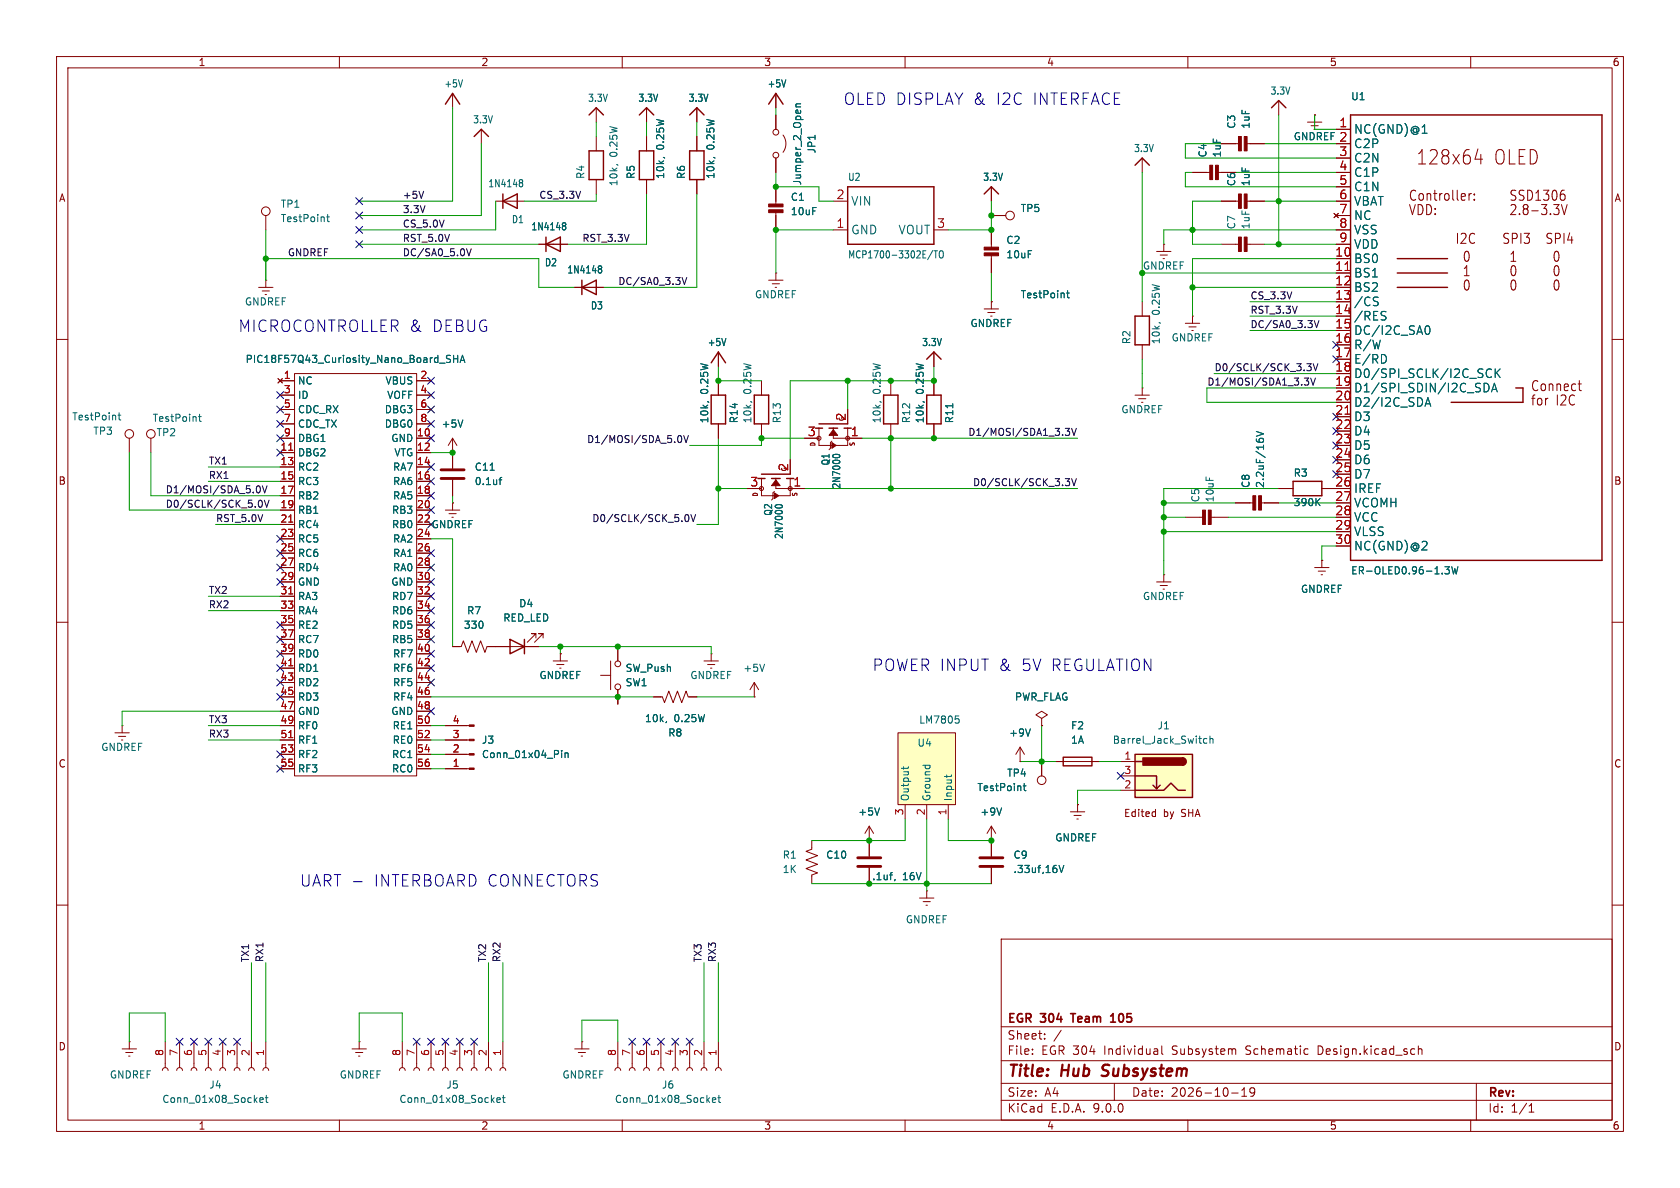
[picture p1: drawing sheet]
<svg xmlns="http://www.w3.org/2000/svg" width="297mm" height="210mm" viewBox="0 0 297 210" stroke-linecap="round" stroke-linejoin="round" font-family="sans-serif">
<g fill="none" stroke="#840000" stroke-width=".18">
<path d="M10 10h277v190h-277zM12 12h273v186h-273zM60 10v2M105.4 19.1v2.5M110 10v2M114.3 19.1v2.5M123.2 19.1v2.5M137.2 16.5v2.6M160 10v2M210 10v2M260 10v2M47 38.1v2.5"/>
<path d="M87.6 35.6h5.1M114.3 24.1v2.6M114.3 31.8v2.5M123.2 24.1v2.6M123.2 31.8v2.5M201.9 27.9v2.6M210.8 30.5h3.3M215.1 30.5h3.3M215.9 35.6h3.3M220.2 35.6h3.3M235.8 37.7l.8 .8M236.2 35.6h2.6"/>
<path d="M236.2 30.5h2.6M236.2 22.9h2.6M236.2 25.4h2.6M236.2 27.9h2.6M236.2 33h2.6M236.2 38.1h2.6M236.6 37.7l-.8 .8M259.7 34.2v1.2M260.1 34.2l-.3 .1-.1 .3M260.6 35.2v.2M260.6 34.3v.2M260.8 28.1h1.3"/>
<path d="M261.8 27.3v1.7M275.5 36.9l.1 .3-.1 .7M275.6 36.2l-.5 .6M276 36.2l.5 1.7 .6-1.7M276.5 34.4l.2 .2-.2 .7M201.9 53.3v2.6M204.5 44.5h2.5M205.1 45.1h1.3M205.6 45.7h.3M205.7 43.2h.1M205.7 43.2v1.3M209.5 57.2h2.6"/>
<path d="M210.2 57.8h1.3M210.7 58.4h.2M210.8 55.9h.1M210.8 55.9v1.3M215.9 43.2h3.3M220.2 43.2h3.3M236.2 43.2h2.6M236.2 40.6h2.6M236.2 48.3h2.6M10 60h2M22.9 77.5v2.5M26.7 77.5v2.5"/>
<path d="M80 77.5l-.8 1.2M80 77.5l.8 1.2M80 77.5v2.5M142.2 77.5h2.6M144.8 75.7v3h5.1v-1.2M147.1 78l-.3 .2v1l-.2 .3M147.3 75.7v1.8h5.1M149.9 72.4v2.5M200.7 69.9h2.5M201.3 70.5h1.3M201.8 71.1h.3M201.9 68.6h.1"/>
<path d="M201.9 61v2.5M201.9 68.6v1.3M236.2 73.7h2.6M279 67.9h.6M279.2 68.8l.1 .2 .3 .1M285 60h2M80 80h.1M132.1 86.4h2.5M134.6 84.6v3h5.1v-1.2M136.9 86.9l-.2 .2v1l-.3 .3M137.2 84.6v1.8h5M139.7 81.3v2.5"/>
<path d="M209.5 91.4h3.4M213.9 91.4h3.3M226.1 86.4h2.5M233.7 99.1h.1M233.7 86.4h2.5M233.7 99.1v1.2M10 110h2M80 114.3h1.5l.4-1 .8 2 .7-2 .8 2 .8-2 .7 2 .4-1h9.1M94.7 112.8v-.8h-.7h.7l-1.5 1.5M96 112.8v-.8h-.8h.8l-1.5 1.5M106.2 119.4h1.7M107.9 116.8v5.1"/>
<path d="M109.2 114.3v2.5M124.5 116.8h2.5M125.1 117.5h1.3M125.6 118.1h.3M125.7 115.6h.1M125.7 115.6v1.2M204.5 102.9h2.5M205.1 103.5h1.3M205.6 104.1h.3M205.7 101.6h.1M205.7 101.6v1.3M232.4 100.3h2.5"/>
<path d="M233 101h1.3M233.6 101.6h.2M285 110h2M20.3 129.5h2.6M21 130.2h1.2M21.5 130.8h.2M21.6 128.3h.1M21.6 128.3v1.2M109.2 121.9v2.6M115.6 123.2h1.5l.4 1 .7-2 .8 2 .8-2 .7 2 .8-2 .4 1h1.5M180.3 134.6h.1M180.3 132.1l.8 1.3"/>
<path d="M180.3 132.1l-.7 1.3M180.3 132.1v2.5M184.1 127l1.1-.6-1.1-.7-1 .7 1 .6v1.3M184.1 128.3h.1M184.1 134.6v2.6M186.7 134.6h7.6M175.3 148.6h.1M175.3 146.1l.7 1.2M175.3 146.1l-.8 1.2M175.3 146.1v2.5M189.2 143.5h2.6M189.9 144.1h1.2"/>
<path d="M190.4 144.8h.2M190.5 142.2h.1M190.5 142.2v1.3M10 160h2M177 166h108v32h-108zM285 160h2M21.6 185.4h2.5M22.2 186.1h1.3M22.7 186.7h.3M22.9 184.2h.1M22.9 184.2v1.2M28.7 189.2l.1-.3 .4-.2 .4 .2 .1 .3"/>
<path d="M29.2 184.2v4.5M31.2 189.2l.2-.3 .3-.2 .4 .2 .2 .3M31.7 184.2v4.5M33.8 189.2l.1-.3 .4-.2 .3 .2 .2 .3M34.3 184.2v4.5M36.3 189.2l.2-.3 .3-.2 .4 .2 .1 .3M36.8 184.2v4.5M38.9 189.2l.1-.3 .4-.2 .3 .2 .2 .3M39.4 184.2v4.5M41.4 189.2l.1-.3 .4-.2 .4 .2 .1 .3M41.9 184.2v4.5M43.9 189.2l.2-.3 .3-.2 .4 .2 .2 .3"/>
<path d="M44.4 184.2v4.5M46.5 189.2l.1-.3 .4-.2 .3 .2 .2 .3M47 184.2v4.5M60 198v2M101.6 185.4h2.5M102.2 186.1h1.3M102.7 186.7h.3M102.9 184.2h.1M102.9 184.2v1.2M110 198v2M160 198v2M177 194.5h108"/>
<path d="M177 191.5h108M177 187.5h108M177 181.5h108M182.5 186.3v.1M182.5 185.5v.1M184.7 183.6v.1M184.7 182.8v.1M187.6 182.1l-1.3 2M197 191.5v3M205.4 184.9v1.3l.2 .2M210 198v2M217.7 193.2h1.2"/>
<path d="M218.4 185.5l.1 .9M219.5 193.8h.9M219.5 192.7l.5-.4v1.5M221.8 192.9l-.3 .3h-.3l-.2-.3 .1-.5 .4-.1 .2 .1a.99 .99 0 0 1-.3 1.4h-.3M230.8 185.4l.4 .1M231.2 186.3l-.4 .1M250.7 185.5l.3-.1 .3 .1 .1 .9M250.7 184.9v1.5M260 198v2M261 191.5v6.5M270.3 196.6h.9M270.3 195.5l.4-.4v1.5"/>
<circle cx="47" cy="37.3" r=".76"/>
<circle cx="22.9" cy="76.7" r=".76"/>
<circle cx="26.7" cy="76.7" r=".76"/>
<circle cx="144.8" cy="77.5" r=".36"/>
<circle cx="149.9" cy="77.5" r=".36"/>
<circle cx="134.6" cy="86.4" r=".36"/>
<circle cx="139.7" cy="86.4" r=".36"/>
<circle cx="109.2" cy="117.3" r=".51"/>
<circle cx="109.2" cy="121.4" r=".51"/>
<circle cx="184.1" cy="137.9" r=".76"/>
</g>
<path d="M194.7 190.1l.3 .1M195.1 188.4l-.2 .4 .1 .2" fill="none" stroke="#840000" stroke-width=".4"/>
<path d="M189.3 179.2h.8M196.3 179.6l.5-.4v1.5M196.3 180.7h.9" fill="none" stroke="#840000" stroke-width=".3"/>
<g fill="none" stroke="#006464" stroke-width=".18">
<path d="M138.9 14.1l-.3 1.3M57.7 38.3h.5M57.9 37.9v1.1l.3 .2M92 31.8h.2l.2 .2-.2 .3M92 32.3h.2M92.2 32.3l.2 .2v.3l-.1 .2h-.3M117.3 27.8l.2 .1M126.2 27.8l.2 .1M251.4 23.6h.9M204.9 57l.2 .2M243.4 53.3l.2 .3v.3l-.2 .1M243.4 52.5l.2 .1"/>
<path d="M244.7 55.9l.3 .2v.3l-.3 .2M244.8 55.1h.2M252.1 57.7l.2-.1a.83 .83 0 0 1 .6 .6 .83 .83 0 0 1-.3 .8l-.3 .1-.2-.1M20.9 73.4h.5M21.1 73v1.1l.3 .1M35.1 73.6h.5M35.3 73.2v1.1l.3 .2M81.8 74.2l-.4 1.3M245 62.9l.1 .4-.1 .7M251.9 71.8l.5-1.5 .5 1.5M252.1 71.4h.7M262.7 67.8a.79 .79 0 0 1 .5 .9 .79 .79 0 0 1-.8 .6"/>
<path d="M262.9 66.5a.53 .53 0 0 0 .8 .1M263.7 65.4l-.1-.1a.55 .55 0 0 0-.7 .1M263.7 69.3l.5-1.5 .5 1.5M263.8 68.8h.8M264.3 65.2v1.5M264.6 65.9l.6 .8M265.2 65.2l-.9 .9M137.3 89.3h.8l.2 .3M147.4 80.4h.8l.3 .3M232.8 88.7l.6 .7M233.4 88.1l-.8 .7M255.4 100.2h.8l-.4 .5 .4 .1v.5l-.2 .2-.6-.2"/>
<path d="M256.7 100.2l.3 1.3 .2-1 .2 1 .3-1.3M117.8 127.5l-.1 .3M180.9 138.9h.5M181.1 138.5v1.1l.3 .2M182.2 128.8l-.5 1.3M177.1 142.8l-.4 1.3M45.9 194.5l.6-.2v-.2l-.4-.1-.2 .2 .1 .6h.5M46.9 194h.5M47.1 193.6v1.1l.3 .2"/>
</g>
<g fill="none" stroke="#840000" stroke-width=".25">
<path d="M135.9 18.4l1.3-1.9 1.2 1.9M88.9 35.6l2.5-1.3v2.5zM88.9 34.3v2.5M104.1 20.3l1.3-1.2 1.3 1.2M113 20.3l1.3-1.2 1.3 1.2M113 26.7h2.6v5.1h-2.6zM121.9 26.7h2.6v5.1h-2.6zM121.9 20.3l1.3-1.2 1.3 1.2M200.7 29.2l1.2-1.3 1.3 1.3M238.8 20.3h44.4v78.8h-44.4zM200.7 55.9h2.5v5.1h-2.5zM247 45.7h8.9"/>
<path d="M247 48.3h8.9M247 50.8h8.9M144.1 75.7h1.3M144.8 74.9h5.1M146.6 75.7h1.5M149.2 75.7h.7M268 68.6h1.2v2.5h-12.7M134 84.6h1.3M134.6 83.8h5.1M136.4 84.6h1.5M139.1 84.6h.6M228.6 85.1h5.1v2.5h-5.1z"/>
<path d="M90.2 113l2.5 1.3-2.5 1.3zM92.7 113v2.6M188 133.9h5v1.5h-5z"/>
</g>
<g fill="#840000" stroke="#840000" stroke-width=".18">
<path d="M137.2 84.8l.7 1.1h-1.5z"/>
<path d="M136.9 87.1l.8 .5-.8 .5z"/>
<path d="M218.9 41.9h.6v2.6h-.6z"/>
<path d="M220 41.9h.5v2.6h-.5z"/>
<path d="M218.9 34.3h.6v2.5h-.6z"/>
<path d="M220 34.3h.5v2.5h-.5z"/>
<path d="M213.9 29.2h.5v2.6h-.5z"/>
<path d="M214.9 29.2h.5v2.6h-.5z"/>
<path d="M147.3 75.9l.8 1.1h-1.5z"/>
<path d="M147.1 78.2l.7 .5-.7 .5z"/>
<path d="M212.6 90.2h.5v2.5h-.5z"/>
<path d="M213.6 90.2h.5v2.5h-.5z"/>
</g>
<path d="M237.8 47.8h.9M237.8 73.2h.9" fill="none" stroke="#a90000" stroke-width=".18"/>
<path d="M200.7 133.4h10.1v7.6h-10.1z" fill="#ffffc2"/>
<path d="M224.8 19.1l1.3-1.3 1.2 1.3M102.9 50.8l2.5-1.3v2.6zM102.9 49.5v2.6M200.7 133.4h10.1v7.6h-10.1zM200.7 139.7h5l1.3-1.3 1.3 1.3h1.2M200.7 137.2h3.8v2.2l.6-.6M200.7 134.6h1.2M203.8 138.8l.7 .6M209 134a.64 .64 0 0 1 .7 .6 .64 .64 0 0 1-.7 .7" fill="none" stroke="#840000" stroke-width=".25"/>
<g fill="#840000" stroke="#840000" stroke-width=".25">
<path d="M209 134a.64 .64 0 0 1 .7 .6 .64 .64 0 0 1-.7 .7z"/>
<path d="M202.1 134h6.9v1.3h-6.9z"/>
</g>
<g fill="none" stroke="#840000" stroke-width=".18">
<path d="M226.1 17.8v2.5M101.6 50.8h5.1M198.1 134.6h2.6M198.1 137.2h2.6M198.1 139.7h2.6M162.6 158.8h2.5M163.2 159.4h1.3M163.8 157.5h.1M163.8 157.5v1.3M203.9 143.5l.4 .1M204.3 143.1v1.2M204.3 144.3h-.4"/>
<path d="M163.7 160h.3"/>
</g>
<path d="M106 47h.2l.2 .2-.2 .3M106 47.5h.2M106.2 47.5l.2 .3v.2l-.1 .2-.3 .1M213.4 130.6l-.4-.1-.2 .3 .1 .5h.5M213.9 130.7l.2-.2 .3 .1v.8M213.9 130.1v1.3" fill="none" stroke="#006464" stroke-width=".18"/>
<path d="M158.7 129.5h10.2v12.7h-10.2z" fill="#ffffc2"/>
<g fill="none" stroke="#840000" stroke-width=".18">
<path d="M80 16.5v2.6M114.3 19.1v2.5M123.2 19.1v2.5M137.2 16.5v2.6M85.1 22.9v2.5M105.4 24.1v2.6M105.4 31.8v2.5M114.3 24.1v2.6M114.3 31.8v2.5M123.2 24.1v2.6M123.2 31.8v2.5M137.2 20.3v2.6"/>
<path d="M137.2 27.9v2.6M137.2 33v3.3M137.2 37.3v3.3M138.4 23.9a2.54 2.54 0 0 1 0 3M147.3 35.6h2.6M175.3 38.1h2.5M175.3 33v2.6M210.8 30.5h2.6M215.9 25.4h3.3M215.9 35.6h2.5M215.9 30.5h2.5M220.2 25.4h3.3"/>
<path d="M221 35.6h2.5M231.1 21.6h2.6M231.8 22.2h1.2M232.3 22.9h.2M232.4 20.3h.1M232.4 20.3v1.3M235.8 37.7l.8 .8M236.2 25.4h2.6M236.2 22.9h2.6M236.2 38.1h2.6M236.2 35.6h2.6M236.2 27.9h2.6"/>
<path d="M236.2 30.5h2.6M236.2 33h2.6M236.6 37.7l-.8 .8M45.7 50.8h2.6M46.4 51.4h1.2M46.9 52.1h.2M47 49.5h.1M47 49.5v1.3M95.2 43.2h5.1M101.6 50.8h5.1M135.9 49.5h2.5M136.5 50.2h1.3"/>
<path d="M137 50.8h.3M137.2 48.3h.1M137.2 48.3v1.2M147.3 40.6h2.6M165.1 40.6h2.5M174 54.6h2.5M174.6 55.2h1.3M175.1 55.9h.3M175.3 53.3h.1M175.3 40.6v3.3M175.3 45v3.3M175.3 53.3v1.3"/>
<path d="M236.2 43.2h2.6M236.2 40.6h2.6M236.2 48.3h2.6M49.1 66.9l.8 .8M49.5 67.3h2.6M49.5 69.9h2.6M49.5 72.4h2.6M49.5 74.9h2.6M49.5 77.5h2.6M49.9 66.9l-.8 .8M52.1 66h21.6v71.2h-21.6zM73.7 67.3h2.5"/>
<path d="M73.7 69.9h2.5M73.7 72.4h2.5M73.7 74.9h2.5M73.7 77.5h2.5M127 62.2v2.6M127 67.3v2.6M127 74.9v2.6M134.6 67.3v2.6M134.6 74.9v2.6M142.2 77.5h2.6M149.9 77.5h2.5M149.9 72.4v2.5"/>
<path d="M157.5 67.3v2.6M157.5 74.9v2.6M165.1 62.2v2.6M165.1 67.3v2.6M165.1 74.9v2.6M236.2 73.7h2.6M49.5 90.2h2.6M49.5 80h2.6M49.5 82.6h2.6M49.5 85.1h2.6M49.5 87.6h2.6M49.5 92.7h2.6"/>
<path d="M49.5 95.3h2.6M49.5 97.8h2.6M73.7 90.2h2.5M73.7 80h2.5M73.7 82.6h2.5M73.7 85.1h2.5M73.7 87.6h2.5M73.7 92.7h2.5M73.7 95.3h2.5M73.7 97.8h2.5M78.7 90.2h2.6M79.4 90.8h1.2"/>
<path d="M79.9 91.4h.2M80 88.9h.1M80 80h.1M80 80v2.8M80 84.8v2.8M80 88.9v1.3M132.1 86.4h2.5M139.7 81.3v2.5M139.7 86.4h2.5M218.4 88.9h3.3M222.8 88.9h3.3M226.1 86.4h2.5"/>
<path d="M233.7 99.1h.1M233.7 86.4h2.5M49.5 100.3h2.6M49.5 102.9h2.6M49.5 105.4h2.6M49.5 108h2.6M49.5 110.5h2.6M49.5 113h2.6M49.5 115.6h2.6M49.5 118.1h2.6M73.7 100.3h2.5M73.7 102.9h2.5"/>
<path d="M73.7 105.4h2.5M73.7 108h2.5M73.7 110.5h2.5M73.7 113h2.5M73.7 115.6h2.5M73.7 118.1h2.5M80 114.3h1.3M86.4 114.3h3.8M92.7 114.3h2.5M97.8 116.8h2.5M98.4 117.5h1.3M98.9 118.1h.3"/>
<path d="M99.1 115.6h.1M99.1 115.6v1.2M109.2 114.3v2.5M49.5 120.7h2.6M49.5 123.2h2.6M49.5 125.7h2.6M49.5 128.3h2.6M49.5 130.8h2.6M49.5 133.4h2.6M49.5 135.9h2.6M73.7 120.7h2.5M73.7 123.2h2.5"/>
<path d="M73.7 125.7h2.5M73.7 128.3h2.5M73.7 130.8h2.5M73.7 133.4h2.5M73.7 135.9h2.5M78.7 128.3h4.3M78.7 130.8h4.3M78.7 133.4h4.3M78.7 135.9h4.3M109.2 121.9v2.6M115.6 123.2h1.2M121.9 123.2h1.3"/>
<path d="M133.3 123.2h.1M133.3 120.7l.8 1.2M133.3 120.7l-.7 1.2M133.3 120.7v2.5M158.7 129.5h10.2v12.7h-10.2zM180.3 134.6h.1M184.1 128.3h.1M184.1 134.6v2.6M186.7 134.6h1.3M193 134.6h1.3M143.5 148.6v1.5l-1 .4 2 .8-2 .7 2 .8-2 .7 2 .8-1 .4v1.5M153.7 148.6h.1"/>
<path d="M153.7 146.1v5.3M153.7 153.4v2.8M153.7 146.1l.7 1.2M153.7 146.1l-.8 1.2M160 142.2v2.6M163.8 142.2v2.6M167.6 142.2v2.6M175.3 148.6h.1M175.3 148.6v2.8M175.3 153.4v2.8M190.5 142.2h.1M62.2 185.4h2.6"/>
<path d="M62.9 186.1h1.2M63.4 186.7h.2M63.5 184.2h.1M63.5 184.2v1.2M70.6 189.2l.2-.3 .3-.2 .4 .2 .1 .3M71.1 184.2v4.5M73.2 189.2l.1-.3 .4-.2 .3 .2 .2 .3M73.7 184.2v4.5M75.7 189.2l.1-.3 .4-.2 .4 .2 .1 .3M76.2 184.2v4.5M78.2 189.2l.2-.3 .3-.2 .4 .2 .1 .3M78.7 184.2v4.5"/>
<path d="M80.8 189.2l.1-.3 .4-.2 .3 .2 .2 .3M81.3 184.2v4.5M83.3 189.2l.2-.3 .3-.2 .4 .2 .1 .3M83.8 184.2v4.5M85.9 189.2l.1-.3 .4-.2 .3 .2 .2 .3M86.4 184.2v4.5M88.4 189.2l.1-.3 .4-.2 .4 .2 .1 .3M88.9 184.2v4.5M108.7 189.2l.2-.3 .3-.2 .4 .2 .1 .3M109.2 184.2v4.5M111.3 189.2l.1-.3 .4-.2 .3 .2 .2 .3M111.8 184.2v4.5"/>
<path d="M113.8 189.2l.1-.3 .4-.2 .4 .2 .1 .3M114.3 184.2v4.5M116.3 189.2l.2-.3 .3-.2 .4 .2 .1 .3M116.8 184.2v4.5M118.9 189.2l.1-.3 .4-.2 .3 .2 .2 .3M119.4 184.2v4.5M121.4 189.2l.2-.3 .3-.2 .4 .2 .1 .3M121.9 184.2v4.5M124 189.2l.1-.3 .4-.2 .3 .2 .2 .3M124.5 184.2v4.5M126.5 189.2l.1-.3 .4-.2 .4 .2 .1 .3M127 184.2v4.5"/>
<circle cx="137.2" cy="23.4" r=".51"/>
<circle cx="137.2" cy="27.4" r=".51"/>
<circle cx="178.6" cy="38.1" r=".76"/>
</g>
<g fill="none" stroke="#006464" stroke-width=".18">
<path d="M81.8 14.1l-.4 1.3M138.9 14.1l-.3 1.3M140.7 18.9h.8M141.5 18.4h-.7l-.1 .3 .1 .2M99.6 39.4h.2l.2 .2-.2 .3M99.6 39.9h.2M99.8 39.9l.2 .3v.2l-.1 .2h-.3M109 29.1l.3 .1M117.3 27.8l.2 .1M126.2 27.8l.2 .1M251.4 23.6h.9M106 47h.2l.2 .2-.2 .3"/>
<path d="M106 47.5h.2M106.2 47.5l.2 .3v.2l-.1 .2-.3 .1M128.3 59.8l-.3 1.3M164.9 44.3l-.9 1.6M165.1 44.3h.6M165.4 44.3v1.3M166.2 44.4l.3-.1 .2 .2 .1 .7-.3 .4-.4-.2-.1-.6zM188.6 51.8h.4M188.7 51.4v1.1l.3 .1M243.4 53.3l.2 .3v.3l-.2 .1M243.4 52.5l.2 .1M244.7 55.9l.3 .2v.3l-.3 .2"/>
<path d="M244.8 55.1h.2M252.1 57.7l.2-.1a.83 .83 0 0 1 .6 .6 .83 .83 0 0 1-.3 .8l-.3 .1-.2-.1M77.7 64.2h1M79.6 62.9l-.4-.1-.2 .1v.4l.5 .2 .1 .3-.2 .3-.5-.1M80.2 62.8v1.3M80.2 63.4h.7M80.9 62.8v1.3M81.3 64.1l.5-1.3 .4 1.3M81.5 63.7h.6M81.8 74.2l-.4 1.3M125.1 71l.2 .1M132.7 71l.2 .1"/>
<path d="M155.5 71l.3 .1M163.2 71l.2 .1M168.4 71.4v.7M222.1 77.6v.2M222.1 76.3l1.3 .4-1.3 .4M222.6 77.7l.2-.2h.3l.3 .2M245 62.9l.1 .4-.1 .7M251.9 71.8l.5-1.5 .5 1.5M252.1 71.4h.7M262.7 67.8a.79 .79 0 0 1 .5 .9 .79 .79 0 0 1-.8 .6M262.9 66.5a.53 .53 0 0 0 .8 .1M263.7 65.4l-.1-.1a.55 .55 0 0 0-.7 .1"/>
<path d="M263.7 69.3l.5-1.5 .5 1.5M263.8 68.8h.8M264.3 65.2v1.5M264.6 65.9l.6 .8M265.2 65.2l-.9 .9M86.7 83.1h.7M88.2 84.8h.5M88.7 84.4l-.3 .2v1.1M137.3 89.3h.8l.2 .3M147.4 80.4h.8l.3 .3M232.8 88.7l.6 .7M233.4 88.1l-.8 .7"/>
<path d="M135.2 117.4l-.5 1.3M255.4 100.2h.8l-.4 .5 .4 .1v.5l-.2 .2-.6-.2M256.7 100.2l.3 1.3 .2-1 .2 1 .3-1.3M99.3 132.7v.1M99.3 133.1v.8M99.9 133.1v.8M99.9 133.2l.2-.1h.3v.8M117.8 127.5l-.1 .3M159.8 135.5v.5M160.6 135.5l-.2 .3h-1.1M163.1 135.3h1.3M163.6 135.3v.1"/>
<path d="M164.3 135.3l.1 .1M167.4 137v.5M168.2 137v.2M168.9 126.6h.6M169.3 127l.3 .3v.3l-.3 .2M180.9 138.9h.5M181.1 138.5v1.1l.3 .2M182.2 128.8l-.5 1.3M155.5 142.8l-.4 1.3M158.2 155.5l-.1 .2M177.1 142.8l-.4 1.3M187.2 153l.4 1.2 .5-1.2"/>
<path d="M87.8 194.5l.6-.2v-.2l-.4-.1-.2 .2 .1 .6h.5M88.8 194h.5M89 193.6v1.1l.3 .2M125.9 194.5l.6-.2v-.2l-.4-.1-.2 .2 .1 .6h.5M126.9 194h.5M127.1 193.6v1.1l.3 .2"/>
</g>
<g fill="#840000" stroke="#840000" stroke-width=".18">
<path d="M218.9 24.1h.6v2.6h-.6z"/>
<path d="M220 24.1h.5v2.6h-.5z"/>
<path d="M221.5 87.6h.5v2.6h-.5z"/>
<path d="M222.5 87.6h.5v2.6h-.5z"/>
<path d="M174 43.7h2.5v.5h-2.5z"/>
<path d="M174 44.7h2.5v.5h-2.5z"/>
<path d="M135.9 36.1h2.5v.5h-2.5z"/>
<path d="M135.9 37.1h2.5v.5h-2.5z"/>
<path d="M83 135.8h.8v.2h-.8z"/>
<path d="M83 133.2h.8v.3h-.8z"/>
<path d="M83 130.7h.8v.2h-.8z"/>
<path d="M83 128.1h.8v.3h-.8z"/>
</g>
<path d="M78 83.1h4M78 84.6h4M151.6 151.6h4.1M151.6 153.2h4.1M173.2 151.6h4.1M173.2 153.2h4.1" fill="none" stroke="#840000" stroke-width=".51"/>
<g fill="none" stroke="#840000" stroke-width=".25">
<path d="M78.7 18.4l1.3-1.9 1.3 1.9M83.8 24.1l1.3-1.2 1.3 1.2M104.1 26.7h2.6v5.1h-2.6zM149.9 33h15.2v10.2h-15.2zM174 34.3l1.3-1.3 1.2 1.3M96.5 43.2l2.6-1.3v2.6zM96.5 41.9v2.6M125.7 64.1l1.3-1.9 1.3 1.9M125.7 69.9h2.6v5h-2.6zM133.3 69.9h2.6v5h-2.6zM156.2 69.9h2.5v5h-2.5zM163.8 69.9h2.6v5h-2.6z"/>
<path d="M163.8 63.5l1.3-1.3 1.3 1.3"/>
</g>
<path d="M237.8 47.8h.9M51 79.6h.8M237.8 73.2h.9M51 92.3h.8M51 105h.8M51 117.7h.8M51 130.4h.8" fill="none" stroke="#a90000" stroke-width=".18"/>
<g fill="none" stroke="#0f0f0f" stroke-width=".18">
<path d="M74.9 33.8l-.4 1.3M82.5 44l.4 1.2 .4-1.2M120.6 49.1l.4 1.2 .4-1.2M232.3 56.7l.5 1.2 .4-1.2M119.9 77.1l.2-.1a.66 .66 0 0 1 .4 .6 .66 .66 0 0 1-.4 .6l-.2-.1M120.9 77l.4 1.2 .4-1.2M188.3 75.7h.8l-.4 .5 .3 .1v.5l-.1 .2-.6-.2M189.5 75.7l.4 1.3 .4-1.3M230.6 66.8h.8l-.5 .5 .4 .1v.6l-.2 .1-.5-.1M231 64.3h.8l-.4 .5 .3 .1v.5l-.1 .1-.6-.1M231.7 66.8l.4 1.3 .4-1.3M232.2 64.3l.4 1.2 .4-1.2"/>
<path d="M45.4 86l.2-.1a.66 .66 0 0 1 .4 .6 .66 .66 0 0 1-.4 .6l-.2-.1M45.8 88.5l.2-.1a.66 .66 0 0 1 .4 .6 .66 .66 0 0 1-.4 .7 .83 .83 0 0 1-.2-1.2zM46.4 85.9l.4 1.2 .4-1.2M46.7 88.4l.4 1.3 .5-1.3M121.3 91h.1a.66 .66 0 0 1 .4 .6 .66 .66 0 0 1-.4 .6 .83 .83 0 0 1-.1-1.2zM122.1 91l.5 1.2 .4-1.2M188.3 84.6h.8l-.4 .5 .3 .1v.5l-.1 .2-.6-.2M189.5 84.6l.4 1.3 .4-1.3"/>
</g>
<g fill="none" stroke="#009600" stroke-width=".18">
<path d="M80 19.1v16.5h-16.5M137.2 19.1v1.2M85.1 25.4v12.7h-21.6M87.6 35.6v5h-24.1M105.4 34.3v1.3h-12.7M105.4 21.6v2.5M114.3 34.3v8.9h-14M114.3 21.6v2.5M123.2 34.3v16.5h-16.5M123.2 21.6v2.5M137.2 30.5v2.5h7.6v2.6h2.5M175.3 35.6v5h-7.7"/>
<path d="M201.9 30.5v22.8M210.8 30.5h-1.3v2.5h26.7M215.9 35.6h-5.1v7.6h5.1M215.9 25.4h-6.4v2.5h26.7M218.4 30.5h17.8M223.5 35.6h12.7M223.5 25.4h12.7M226.1 20.3v22.9M232.4 20.3v2.6h3.8M47 40.6v8.9M47 45.7h48.2v5.1h6.4M63.5 43.2h31.7"/>
<path d="M147.3 40.6h-10.1v7.7M175.3 48.3v5M201.9 48.3h34.3M210.8 50.8h25.4M221 53.3h15.2M221 58.4h15.2M221 55.9h15.2M223.5 43.2h12.7M236.2 45.7h-25.4v10.2M236.2 40.6h-30.5v2.6M127 77.5v15.2h-3.8M127 64.8v2.5h7.6"/>
<path d="M142.2 77.5h-7.6v1.2h-12.7M149.9 67.3v5.1M152.4 77.5h38.1M157.5 77.5v8.9M165.1 64.8v2.5h-25.4v14M201.9 63.5v5.1M214.6 66h21.6M236.2 68.6h-22.8v2.5h22.8M22.9 80v10.2h26.6M26.7 80v7.6h22.8M36.8 85.1h12.7M36.8 82.6h12.7"/>
<path d="M38.1 92.7h11.4M76.2 80h3.8M76.2 95.3h3.8v19M80 87.6v1.3M127 86.4h5.1M142.2 86.4h48.3M205.7 88.9h12.7M205.7 91.4h3.8M205.7 94h30.5M217.2 91.4h19M226.1 86.4h-20.4v15.2M226.1 88.9h10.1"/>
<path d="M236.2 96.5h-2.5v2.6M36.8 108h12.7M36.8 105.4h12.7M95.2 114.3h30.5v1.3M99.1 114.3v1.3M36.8 130.8h12.7M36.8 128.3h12.7M49.5 125.7h-27.9v2.6M76.2 135.9h2.5M76.2 130.8h2.5M76.2 128.3h2.5M76.2 123.2h39.4"/>
<path d="M76.2 133.4h2.5M109.2 123.2v1.3M123.2 123.2h10.1M180.3 134.6h6.4M184.1 128.3v6.3M194.3 134.6h3.8M198.1 139.7h-7.6v2.5M143.5 156.2h31.8M160 144.8v3.8h-16.5M163.8 144.8v12.7M167.6 144.8v3.8h7.7M44.4 170.2v14"/>
<path d="M47 170.2v14M86.4 170.2v14M88.9 170.2v14M124.5 170.2v14M127 170.2v14M22.9 184.2v-5.1h6.3v5.1M63.5 184.2v-5.1h7.6v5.1M102.9 184.2v-3.9h6.3v3.9"/>
</g>
<g fill="none" stroke="#000084" stroke-width=".18">
<path d="M62.9 37.5l1.2 1.2M62.9 35l1.2 1.2M64.1 37.5l-1.2 1.2M64.1 35l-1.2 1.2M62.9 42.6l1.2 1.2M62.9 40l1.2 1.2M64.1 42.6l-1.2 1.2M64.1 40l-1.2 1.2M48.9 69.2l1.2 1.3M48.9 74.3l1.2 1.2M48.9 71.8l1.2 1.2M48.9 76.9l1.2 1.2"/>
<path d="M48.9 79.4l1.2 1.2M50.1 69.2l-1.2 1.3M50.1 74.3l-1.2 1.2M50.1 71.8l-1.2 1.2M50.1 76.9l-1.2 1.2M50.1 79.4l-1.2 1.2M75.6 69.2l1.2 1.3M75.6 74.3l1.2 1.2M75.6 66.7l1.2 1.2M75.6 71.8l1.2 1.2M75.6 76.9l1.2 1.2M76.8 69.2l-1.2 1.3"/>
<path d="M76.8 74.3l-1.2 1.2M76.8 66.7l-1.2 1.2M76.8 71.8l-1.2 1.2M76.8 76.9l-1.2 1.2M235.6 60.4l1.2 1.2M235.6 62.9l1.2 1.2M235.6 75.6l1.2 1.2M235.6 73.1l1.2 1.2M235.6 78.1l1.2 1.2M236.8 60.4l-1.2 1.2M236.8 62.9l-1.2 1.2M236.8 75.6l-1.2 1.2"/>
<path d="M236.8 73.1l-1.2 1.2M236.8 78.1l-1.2 1.2M48.9 94.6l1.2 1.3M48.9 99.7l1.2 1.2M48.9 97.2l1.2 1.2M50.1 94.6l-1.2 1.3M50.1 99.7l-1.2 1.2M50.1 97.2l-1.2 1.2M75.6 84.5l1.2 1.2M75.6 87l1.2 1.2M75.6 81.9l1.2 1.3M75.6 89.6l1.2 1.2"/>
<path d="M75.6 92.1l1.2 1.2M75.6 99.7l1.2 1.2M75.6 97.2l1.2 1.2M76.8 84.5l-1.2 1.2M76.8 87l-1.2 1.2M76.8 81.9l-1.2 1.3M76.8 89.6l-1.2 1.2M76.8 92.1l-1.2 1.2M76.8 99.7l-1.2 1.2M76.8 97.2l-1.2 1.2M235.6 80.7l1.2 1.2M235.6 83.2l1.2 1.2"/>
<path d="M236.8 80.7l-1.2 1.2M236.8 83.2l-1.2 1.2M48.9 115l1.2 1.2M48.9 109.9l1.2 1.2M48.9 102.3l1.2 1.2M48.9 112.4l1.2 1.2M48.9 117.5l1.2 1.2M50.1 115l-1.2 1.2M50.1 109.9l-1.2 1.2M50.1 102.3l-1.2 1.2M50.1 112.4l-1.2 1.2M50.1 117.5l-1.2 1.2"/>
<path d="M75.6 109.9l1.2 1.2M75.6 112.4l1.2 1.2M75.6 115l1.2 1.2M75.6 104.8l1.2 1.2M75.6 107.3l1.2 1.3M75.6 102.3l1.2 1.2M75.6 117.5l1.2 1.2M76.8 109.9l-1.2 1.2M76.8 112.4l-1.2 1.2M76.8 115l-1.2 1.2M76.8 104.8l-1.2 1.2M76.8 107.3l-1.2 1.3"/>
<path d="M76.8 102.3l-1.2 1.2M76.8 117.5l-1.2 1.2M48.9 120l1.2 1.3M48.9 132.7l1.2 1.3M48.9 122.6l1.2 1.2M48.9 135.3l1.2 1.2M50.1 120l-1.2 1.3M50.1 132.7l-1.2 1.3M50.1 122.6l-1.2 1.2M50.1 135.3l-1.2 1.2M75.6 120l1.2 1.3M75.6 125.1l1.2 1.2"/>
<path d="M76.8 120l-1.2 1.3M76.8 125.1l-1.2 1.2M197.5 136.6l1.2 1.2M198.7 136.6l-1.2 1.2M31.1 183.5l1.3 1.3M32.4 183.5l-1.3 1.3M33.7 183.5l1.2 1.3M34.9 183.5l-1.2 1.3M36.2 183.5l1.2 1.3M37.4 183.5l-1.2 1.3M38.8 183.5l1.2 1.3M40 183.5l-1.2 1.3"/>
<path d="M41.3 183.5l1.2 1.3M42.5 183.5l-1.2 1.3M73.1 183.5l1.2 1.3M74.3 183.5l-1.2 1.3M75.6 183.5l1.2 1.3M76.8 183.5l-1.2 1.3M78.1 183.5l1.2 1.3M79.3 183.5l-1.2 1.3M80.7 183.5l1.2 1.3M81.9 183.5l-1.2 1.3M83.2 183.5l1.2 1.3M84.4 183.5l-1.2 1.3"/>
<path d="M111.2 183.5l1.2 1.3M112.4 183.5l-1.2 1.3M113.7 183.5l1.2 1.3M114.9 183.5l-1.2 1.3M116.2 183.5l1.2 1.3M117.4 183.5l-1.2 1.3M118.8 183.5l1.2 1.3M120 183.5l-1.2 1.3M121.3 183.5l1.2 1.3M122.5 183.5l-1.2 1.3"/>
</g>
<path d="M62.5 155.9h1.5" fill="none" stroke="#0000c2" stroke-width=".18"/>
<g fill="#009600" stroke="#009600" stroke-width=".18">
<circle cx="99.1" cy="114.3" r=".46"/>
<circle cx="80" cy="80" r=".46"/>
<circle cx="163.8" cy="156.2" r=".46"/>
<circle cx="109.2" cy="114.3" r=".46"/>
<circle cx="109.2" cy="123.2" r=".46"/>
<circle cx="153.7" cy="148.6" r=".46"/>
<circle cx="153.7" cy="156.2" r=".46"/>
<circle cx="47" cy="45.7" r=".46"/>
<circle cx="127" cy="67.3" r=".46"/>
<circle cx="157.5" cy="86.4" r=".46"/>
<circle cx="157.5" cy="77.5" r=".46"/>
<circle cx="165.1" cy="77.5" r=".46"/>
<circle cx="134.6" cy="77.5" r=".46"/>
<circle cx="127" cy="86.4" r=".46"/>
<circle cx="175.3" cy="148.6" r=".46"/>
<circle cx="137.2" cy="33" r=".46"/>
<circle cx="149.9" cy="67.3" r=".46"/>
<circle cx="157.5" cy="67.3" r=".46"/>
<circle cx="165.1" cy="67.3" r=".46"/>
<circle cx="137.2" cy="40.6" r=".46"/>
<circle cx="226.1" cy="43.2" r=".46"/>
<circle cx="201.9" cy="48.3" r=".46"/>
<circle cx="210.8" cy="50.8" r=".46"/>
<circle cx="210.8" cy="40.6" r=".46"/>
<circle cx="226.1" cy="35.6" r=".46"/>
<circle cx="175.3" cy="38.1" r=".46"/>
<circle cx="175.3" cy="40.6" r=".46"/>
<circle cx="205.7" cy="94" r=".46"/>
<circle cx="205.7" cy="88.9" r=".46"/>
<circle cx="205.7" cy="91.4" r=".46"/>
<circle cx="184.1" cy="134.6" r=".46"/>
</g>
<g font-size="3.5" fill="#840000">
<text x="250.4" y="29.3">128x64</text>
<text x="264.1" y="29.3">OLED</text>
</g>
<g font-size="2.8" fill="#0000c2">
<text x="149.1" y="18.8">OLED DISPLAY &amp;</text>
<text x="176.1" y="18.8">I2C</text>
<text x="182.7" y="18.8">INTERFACE</text>
<text x="42.1" y="58.9">MICROCONTROLLER &amp;</text>
<text x="76.4" y="58.9">DEBUG</text>
<text x="154.2" y="118.9">POWER INPUT &amp;</text>
<text x="180.6" y="118.9">5V REGULATION</text>
<text x="53" y="157">UART -</text>
<text x="66.1" y="157">INTERBOARD CONNECTORS</text>
</g>
<g font-size="2.8" fill="#840000">
<text x="178" y="190.9">Title:</text>
<text x="187.7" y="190.9">Hub</text>
<text x="195.7" y="190.9">Subsystem</text>
</g>
<g font-size="2.5" fill="#840000">
<text x="249" y="35.7">Controller:</text>
<text x="266.8" y="35.7">SSD1306</text>
<text x="249" y="38.2">VDD:</text>
<text x="266.8" y="38.2">2.8-3.3V</text>
<text x="257.2" y="43.3">I2C</text>
<text x="258.5" y="46.5">0</text>
<text x="265.5" y="43.3">SPI3</text>
<text x="266.8" y="46.5">1</text>
<text x="273.1" y="43.3">SPI4</text>
<text x="274.4" y="46.5">0</text>
<text x="258.5" y="49">1</text>
<text x="258.5" y="51.6">0</text>
<text x="266.8" y="49">0</text>
<text x="266.8" y="51.6">0</text>
<text x="274.4" y="49">0</text>
<text x="274.4" y="51.6">0</text>
<text x="270.6" y="71.9">for</text>
<text x="270.6" y="69.4">Connect</text>
<text x="275" y="71.9">I2C</text>
</g>
<g font-size="2.1" fill="#a90000">
<text x="236.7" y="22.6">1</text>
<text x="236.7" y="25.1">2</text>
<text x="236.7" y="27.7">3</text>
<text x="147.8" y="35.3">2</text>
<text x="236.7" y="30.2">4</text>
<text x="236.7" y="32.8">5</text>
<text x="236.7" y="35.3">6</text>
<text x="147.8" y="40.4">1</text>
<text x="165.6" y="40.4">3</text>
<text x="236.7" y="37.8">7</text>
<text x="236.7" y="40.4">8</text>
<text x="236" y="45.5">10</text>
<text x="236.7" y="42.9">9</text>
<text x="236" y="48">11</text>
<text x="236" y="50.5">12</text>
<text x="236" y="53.1">13</text>
<text x="236" y="55.6">14</text>
<text x="236" y="58.2">15</text>
<text x="236" y="60.7">16</text>
<text x="236" y="63.2">17</text>
<text x="236" y="65.8">18</text>
<text x="236" y="68.3">19</text>
<text x="236" y="70.9">20</text>
<text x="142.7" y="77.2">3</text>
<text x="149.6" y="74.5" transform="rotate(-90 149.6 74.5)">2</text>
<text x="150.3" y="77.2">1</text>
<text x="236" y="73.4">21</text>
<text x="236" y="75.9">22</text>
<text x="139.4" y="83.4" transform="rotate(-90 139.4 83.4)">2</text>
<text x="236" y="78.5">23</text>
<text x="236" y="81">24</text>
<text x="236" y="83.6">25</text>
<text x="132.5" y="86.1">3</text>
<text x="140.2" y="86.1">1</text>
<text x="236" y="86.1">26</text>
<text x="236" y="88.6">27</text>
<text x="236" y="91.2">28</text>
<text x="236" y="93.7">29</text>
<text x="236" y="96.3">30</text>
</g>
<g font-size="2.1" fill="#006464">
<text x="239.3" y="23.9">NC(GND)@1</text>
<text x="239.3" y="26.4">C2P</text>
<text x="239.3" y="28.9">C2N</text>
<text x="239.3" y="31.5">C1P</text>
<text x="239.3" y="34">C1N</text>
<text x="150.4" y="36.6">VIN</text>
<text x="150.4" y="41.6">GND</text>
<text x="158.8" y="41.6">VOUT</text>
<text x="239.3" y="36.6">VBAT</text>
<text x="239.3" y="39.1">NC</text>
<text x="239.3" y="41.6">VSS</text>
<text x="239.3" y="44.2">VDD</text>
<text x="239.3" y="46.7">BS0</text>
<text x="239.3" y="49.3">BS1</text>
<text x="239.3" y="51.8">BS2</text>
<text x="239.3" y="54.3">/CS</text>
<text x="239.3" y="56.9">/RES</text>
<text x="239.3" y="59.4">DC/I2C_SA0</text>
<text x="239.3" y="62">R/W</text>
<text x="239.3" y="64.5">E/RD</text>
<text x="239.3" y="67">D0/SPI_SCLK/I2C_SCK</text>
<text x="239.3" y="69.6">D1/SPI_SDIN/I2C_SDA</text>
<text x="239.3" y="72.1">D2/I2C_SDA</text>
<text x="239.3" y="74.7">D3</text>
<text x="239.3" y="77.2">D4</text>
<text x="239.3" y="79.7">D5</text>
<text x="239.3" y="82.3">D6</text>
<text x="239.3" y="84.8">D7</text>
<text x="239.3" y="87.4">IREF</text>
<text x="239.3" y="89.9">VCOMH</text>
<text x="239.3" y="92.4">VCC</text>
<text x="239.3" y="95">VLSS</text>
<text x="239.3" y="97.5">NC(GND)@2</text>
</g>
<g font-size="2.1" fill="#840000">
<text x="178" y="184">Sheet:</text>
<text x="178" y="181.2">EGR</text>
<text x="184.1" y="181.2">304</text>
<text x="190.1" y="181.2">Team</text>
<text x="197.7" y="181.2">105</text>
<text x="178" y="186.7">File:</text>
<text x="184.1" y="186.7">EGR 304</text>
<text x="195.3" y="186.7">Individual</text>
<text x="207.5" y="186.7">Subsystem</text>
<text x="220.6" y="186.7">Schematic</text>
<text x="233.5" y="186.7">Design.kicad_sch</text>
<text x="178" y="196.9">KiCad</text>
<text x="178" y="194.1">Size:</text>
<text x="184.7" y="194.1">A4</text>
<text x="185.7" y="196.9">E.D.A.</text>
<text x="193.3" y="196.9">9.0.0</text>
<text x="200" y="194.1">Date:</text>
<text x="207" y="194.1">2026-10-19</text>
<text x="263" y="194.3">Rev:</text>
<text x="263" y="196.9">Id:</text>
<text x="267.1" y="196.9">1/1</text>
</g>
<g font-size="1.8" fill="#840000">
<text x="35" y="11.9">1</text>
<text x="85" y="11.9">2</text>
<text x="135" y="11.9">3</text>
<text x="185" y="11.9">4</text>
<text x="235" y="11.9">5</text>
<text x="285" y="11.9">6</text>
<text x="10.3" y="35.9">A</text>
<text x="285.3" y="35.9">A</text>
<text x="10.3" y="85.9">B</text>
<text x="285.3" y="85.9">B</text>
<text x="10.3" y="135.9">C</text>
<text x="285.3" y="135.9">C</text>
<text x="198.6" y="144.6">Edited</text>
<text x="205.6" y="144.6">by</text>
<text x="208.9" y="144.6">SHA</text>
<text x="10.3" y="185.9">D</text>
<text x="285.3" y="185.9">D</text>
<text x="35" y="199.9">1</text>
<text x="85" y="199.9">2</text>
<text x="135" y="199.9">3</text>
<text x="185" y="199.9">4</text>
<text x="235" y="199.9">5</text>
<text x="285" y="199.9">6</text>
</g>
<g font-size="1.8" fill="#006464">
<text x="78.5" y="15.7">+5V</text>
<text x="135.6" y="15.7">+5V</text>
<text x="224.5" y="16.9">3.3V</text>
<text x="238.8" y="17.9">U1</text>
<text x="83.5" y="22">3.3V</text>
<text x="103.9" y="18.2">3.3V</text>
<text x="112.7" y="18.2">3.3V</text>
<text x="121.6" y="18.2">3.3V</text>
<text x="218.6" y="22.9" transform="rotate(-90 218.6 22.9)">C3</text>
<text x="221.1" y="22.9" transform="rotate(-90 221.1 22.9)">1uF</text>
<text x="109.4" y="27.8" transform="rotate(-90 109.4 27.8)">0.25W</text>
<text x="117.6" y="26.5" transform="rotate(-90 117.6 26.5)">0.25W</text>
<text x="126.5" y="26.5" transform="rotate(-90 126.5 26.5)">0.25W</text>
<text x="144.4" y="27.2" transform="rotate(-90 144.4 27.2)">JP1</text>
<text x="200.4" y="27.1">3.3V</text>
<text x="213.5" y="27.9" transform="rotate(-90 213.5 27.9)">C4</text>
<text x="216" y="27.9" transform="rotate(-90 216 27.9)">1uF</text>
<text x="228.6" y="25">GNDREF</text>
<text x="86.2" y="33.3">1N4148</text>
<text x="103.5" y="31.7" transform="rotate(-90 103.5 31.7)">R4</text>
<text x="109.4" y="33" transform="rotate(-90 109.4 33)">10k,</text>
<text x="112.4" y="31.7" transform="rotate(-90 112.4 31.7)">R5</text>
<text x="117.6" y="31.7" transform="rotate(-90 117.6 31.7)">10k,</text>
<text x="121.3" y="31.7" transform="rotate(-90 121.3 31.7)">R6</text>
<text x="126.5" y="31.7" transform="rotate(-90 126.5 31.7)">10k,</text>
<text x="139.7" y="35.7">C1</text>
<text x="141.8" y="32.8" transform="rotate(-90 141.8 32.8)">Jumper_2_Open</text>
<text x="149.8" y="32.2">U2</text>
<text x="173.7" y="32.2">3.3V</text>
<text x="218.6" y="33" transform="rotate(-90 218.6 33)">C6</text>
<text x="221.1" y="33" transform="rotate(-90 221.1 33)">1uF</text>
<text x="49.5" y="36.9">TP1</text>
<text x="49.5" y="39.5">TestPoint</text>
<text x="90.4" y="39.7">D1</text>
<text x="93.8" y="40.9">1N4148</text>
<text x="139.7" y="38.2">10uF</text>
<text x="180.3" y="37.7">TP5</text>
<text x="218.6" y="40.6" transform="rotate(-90 218.6 40.6)">C7</text>
<text x="221.1" y="40.6" transform="rotate(-90 221.1 40.6)">1uF</text>
<text x="96.2" y="47.3">D2</text>
<text x="149.8" y="45.9">MCP1700-3302E/TO</text>
<text x="177.8" y="43.3">C2</text>
<text x="177.8" y="45.9">10uF</text>
<text x="201.9" y="47.9">GNDREF</text>
<text x="100.2" y="48.5">1N4148</text>
<text x="133.4" y="52.9">GNDREF</text>
<text x="180.3" y="52.9">TestPoint</text>
<text x="43.2" y="54.2">GNDREF</text>
<text x="104.4" y="54.9">D3</text>
<text x="171.5" y="58">GNDREF</text>
<text x="205.2" y="55.7" transform="rotate(-90 205.2 55.7)">0.25W</text>
<text x="43.3" y="64.4">PIC18F57Q43_Curiosity_Nano_Board_SHA</text>
<text x="125" y="61.4">+5V</text>
<text x="162.9" y="61.4">3.3V</text>
<text x="200" y="61" transform="rotate(-90 200 61)">R2</text>
<text x="205.2" y="61" transform="rotate(-90 205.2 61)">10k,</text>
<text x="207" y="60.6">GNDREF</text>
<text x="52.6" y="68.2">NC</text>
<text x="52.6" y="70.7">ID</text>
<text x="68.1" y="68.2">VBUS</text>
<text x="68.4" y="70.7">VOFF</text>
<text x="125.4" y="69.7" transform="rotate(-90 125.4 69.7)">0.25W</text>
<text x="133" y="69.7" transform="rotate(-90 133 69.7)">0.25W</text>
<text x="155.9" y="69.7" transform="rotate(-90 155.9 69.7)">0.25W</text>
<text x="163.5" y="69.7" transform="rotate(-90 163.5 69.7)">0.25W</text>
<text x="12.7" y="74.5">TestPoint</text>
<text x="16.4" y="77.1">TP3</text>
<text x="26.9" y="74.8">TestPoint</text>
<text x="27.6" y="77.3">TP2</text>
<text x="52.6" y="73.3">CDC_RX</text>
<text x="52.6" y="75.8">CDC_TX</text>
<text x="67.9" y="73.3">DBG3</text>
<text x="67.9" y="75.8">DBG0</text>
<text x="78" y="75.8">+5V</text>
<text x="125.4" y="74.9" transform="rotate(-90 125.4 74.9)">10k,</text>
<text x="130.6" y="74.9" transform="rotate(-90 130.6 74.9)">R14</text>
<text x="133" y="74.9" transform="rotate(-90 133 74.9)">10k,</text>
<text x="138.2" y="74.9" transform="rotate(-90 138.2 74.9)">R13</text>
<text x="155.9" y="74.9" transform="rotate(-90 155.9 74.9)">10k,</text>
<text x="161.1" y="74.9" transform="rotate(-90 161.1 74.9)">R12</text>
<text x="163.5" y="74.9" transform="rotate(-90 163.5 74.9)">10k,</text>
<text x="168.7" y="74.9" transform="rotate(-90 168.7 74.9)">R11</text>
<text x="198.1" y="73.3">GNDREF</text>
<text x="52.6" y="78.3">DBG1</text>
<text x="52.6" y="80.9">DBG2</text>
<text x="52.6" y="83.4">RC2</text>
<text x="69.1" y="78.3">GND</text>
<text x="69.4" y="83.4">RA7</text>
<text x="69.6" y="80.9">VTG</text>
<text x="83.8" y="83.4">C11</text>
<text x="146.9" y="82.4" transform="rotate(-90 146.9 82.4)">Q1</text>
<text x="52.6" y="86">RC3</text>
<text x="52.6" y="88.5">RB2</text>
<text x="69.4" y="86">RA6</text>
<text x="69.4" y="88.5">RA5</text>
<text x="83.8" y="86">0.1uf</text>
<text x="148.8" y="86.5" transform="rotate(-90 148.8 86.5)">2N7000</text>
<text x="212.2" y="88.9" transform="rotate(-90 212.2 88.9)">C5</text>
<text x="214.8" y="88.9" transform="rotate(-90 214.8 88.9)">10uF</text>
<text x="221.1" y="86.4" transform="rotate(-90 221.1 86.4)">C8</text>
<text x="223.7" y="86.4" transform="rotate(-90 223.7 86.4)">2.2uF/16V</text>
<text x="228.6" y="84.5">R3</text>
<text x="228.6" y="89.7">390K</text>
<text x="52.6" y="91">RB1</text>
<text x="52.6" y="93.6">RC4</text>
<text x="69.2" y="91">RB3</text>
<text x="69.2" y="93.6">RB0</text>
<text x="76.2" y="93.6">GNDREF</text>
<text x="136.7" y="91.3" transform="rotate(-90 136.7 91.3)">Q2</text>
<text x="138.6" y="95.4" transform="rotate(-90 138.6 95.4)">2N7000</text>
<text x="52.6" y="96.1">RC5</text>
<text x="52.6" y="98.7">RC6</text>
<text x="52.6" y="101.2">RD4</text>
<text x="69.4" y="96.1">RA2</text>
<text x="69.4" y="98.7">RA1</text>
<text x="69.4" y="101.2">RA0</text>
<text x="238.8" y="101.7">ER-OLED0.96-1.3W</text>
<text x="52.6" y="103.7">GND</text>
<text x="52.6" y="106.3">RA3</text>
<text x="69.1" y="103.7">GND</text>
<text x="69.2" y="106.3">RD7</text>
<text x="91.7" y="107.5">D4</text>
<text x="201.9" y="106.3">GNDREF</text>
<text x="229.9" y="105">GNDREF</text>
<text x="52.6" y="108.8">RA4</text>
<text x="52.6" y="111.4">RE2</text>
<text x="52.6" y="113.9">RC7</text>
<text x="69.2" y="108.8">RD6</text>
<text x="69.2" y="111.4">RD5</text>
<text x="69.2" y="113.9">RB5</text>
<text x="81.9" y="111.4">330</text>
<text x="82.5" y="108.8">R7</text>
<text x="88.9" y="110.1">RED_LED</text>
<text x="52.6" y="116.4">RD0</text>
<text x="52.6" y="119">RD1</text>
<text x="69.4" y="116.4">RF7</text>
<text x="69.4" y="119">RF6</text>
<text x="110.5" y="119">SW_Push</text>
<text x="131.3" y="119">+5V</text>
<text x="52.6" y="121.5">RD2</text>
<text x="52.6" y="124.1">RD3</text>
<text x="69.4" y="121.5">RF5</text>
<text x="69.4" y="124.1">RF4</text>
<text x="95.3" y="120.2">GNDREF</text>
<text x="110.5" y="121.5">SW1</text>
<text x="121.9" y="120.2">GNDREF</text>
<text x="179.3" y="124.1">PWR_FLAG</text>
<text x="52.6" y="126.6">GND</text>
<text x="52.6" y="129.1">RF0</text>
<text x="52.6" y="131.7">RF1</text>
<text x="69.1" y="126.6">GND</text>
<text x="69.3" y="129.1">RE1</text>
<text x="69.3" y="131.7">RE0</text>
<text x="85.1" y="131.7">J3</text>
<text x="113.9" y="127.9">10k,</text>
<text x="118" y="130.4">R8</text>
<text x="119.1" y="127.9">0.25W</text>
<text x="162.4" y="128.1">LM7805</text>
<text x="178.3" y="130.4">+9V</text>
<text x="189.2" y="129.1">F2</text>
<text x="189.2" y="131.7">1A</text>
<text x="196.6" y="131.7">Barrel_Jack_Switch</text>
<text x="204.5" y="129.1">J1</text>
<text x="17.8" y="132.9">GNDREF</text>
<text x="52.6" y="134.2">RF2</text>
<text x="52.6" y="136.8">RF3</text>
<text x="69.2" y="134.2">RC1</text>
<text x="69.2" y="136.8">RC0</text>
<text x="85.1" y="134.2">Conn_01x04_Pin</text>
<text x="162.1" y="132.2">U4</text>
<text x="177.9" y="137.5">TP4</text>
<text x="160.9" y="141.7" transform="rotate(-90 160.9 141.7)">Output</text>
<text x="164.7" y="141.7" transform="rotate(-90 164.7 141.7)">Ground</text>
<text x="168.5" y="141.7" transform="rotate(-90 168.5 141.7)">Input</text>
<text x="172.7" y="140.1">TestPoint</text>
<text x="151.6" y="144.4">+5V</text>
<text x="173.2" y="144.4">+9V</text>
<text x="186.5" y="148.9">GNDREF</text>
<text x="138.3" y="152">R1</text>
<text x="138.3" y="154.5">1K</text>
<text x="146" y="152">C10</text>
<text x="154.1" y="155.8">.1uf,</text>
<text x="159.6" y="155.8">16V</text>
<text x="179.1" y="152">C9</text>
<text x="179.1" y="154.5">.33uf,16V</text>
<text x="160" y="163.4">GNDREF</text>
<text x="19.3" y="190.9">GNDREF</text>
<text x="60" y="190.9">GNDREF</text>
<text x="99.3" y="190.9">GNDREF</text>
<text x="28.6" y="195.2">Conn_01x08_Socket</text>
<text x="36.9" y="192.6">J4</text>
<text x="70.5" y="195.2">Conn_01x08_Socket</text>
<text x="78.8" y="192.6">J5</text>
<text x="108.6" y="195.2">Conn_01x08_Socket</text>
<text x="116.9" y="192.6">J6</text>
</g>
<g font-size="1.8" fill="#a90000">
<text x="50.1" y="67.1">1</text>
<text x="50.1" y="69.6">3</text>
<text x="74.2" y="67.1">2</text>
<text x="74.2" y="69.6">4</text>
<text x="50.1" y="72.1">5</text>
<text x="50.1" y="74.7">7</text>
<text x="50.1" y="77.2">9</text>
<text x="73.6" y="77.2">10</text>
<text x="74.2" y="72.1">6</text>
<text x="74.2" y="74.7">8</text>
<text x="49.5" y="79.8">11</text>
<text x="49.5" y="82.3">13</text>
<text x="73.6" y="79.8">12</text>
<text x="73.6" y="82.3">14</text>
<text x="49.5" y="84.8">15</text>
<text x="49.5" y="87.4">17</text>
<text x="49.5" y="89.9">19</text>
<text x="73.6" y="84.8">16</text>
<text x="73.6" y="87.4">18</text>
<text x="73.6" y="89.9">20</text>
<text x="49.5" y="92.5">21</text>
<text x="49.5" y="95">23</text>
<text x="73.6" y="92.5">22</text>
<text x="73.6" y="95">24</text>
<text x="49.5" y="97.5">25</text>
<text x="49.5" y="100.1">27</text>
<text x="73.6" y="97.5">26</text>
<text x="73.6" y="100.1">28</text>
<text x="49.5" y="102.6">29</text>
<text x="49.5" y="105.2">31</text>
<text x="49.5" y="107.7">33</text>
<text x="73.6" y="102.6">30</text>
<text x="73.6" y="105.2">32</text>
<text x="73.6" y="107.7">34</text>
<text x="49.5" y="110.2">35</text>
<text x="49.5" y="112.8">37</text>
<text x="73.6" y="110.2">36</text>
<text x="73.6" y="112.8">38</text>
<text x="49.5" y="115.3">39</text>
<text x="49.5" y="117.9">41</text>
<text x="73.6" y="115.3">40</text>
<text x="73.6" y="117.9">42</text>
<text x="49.5" y="120.4">43</text>
<text x="49.5" y="122.9">45</text>
<text x="49.5" y="125.5">47</text>
<text x="73.6" y="120.4">44</text>
<text x="73.6" y="122.9">46</text>
<text x="73.6" y="125.5">48</text>
<text x="49.5" y="128">49</text>
<text x="49.5" y="130.6">51</text>
<text x="73.6" y="128">50</text>
<text x="73.6" y="130.6">52</text>
<text x="79.9" y="130.6">3</text>
<text x="79.9" y="128">4</text>
<text x="49.5" y="133.1">53</text>
<text x="49.5" y="135.6">55</text>
<text x="73.6" y="133.1">54</text>
<text x="73.6" y="135.6">56</text>
<text x="79.9" y="135.6">1</text>
<text x="79.9" y="133.1">2</text>
<text x="198.7" y="134.4">1</text>
<text x="198.7" y="136.9">3</text>
<text x="198.7" y="139.4">2</text>
<text x="159.8" y="144.2" transform="rotate(-90 159.8 144.2)">3</text>
<text x="163.6" y="144.2" transform="rotate(-90 163.6 144.2)">2</text>
<text x="167.4" y="144.2" transform="rotate(-90 167.4 144.2)">1</text>
<text x="29" y="186.8" transform="rotate(-90 29 186.8)">8</text>
<text x="31.5" y="186.8" transform="rotate(-90 31.5 186.8)">7</text>
<text x="34" y="186.8" transform="rotate(-90 34 186.8)">6</text>
<text x="36.6" y="186.8" transform="rotate(-90 36.6 186.8)">5</text>
<text x="39.1" y="186.8" transform="rotate(-90 39.1 186.8)">4</text>
<text x="41.7" y="186.8" transform="rotate(-90 41.7 186.8)">3</text>
<text x="44.2" y="186.8" transform="rotate(-90 44.2 186.8)">2</text>
<text x="46.7" y="186.8" transform="rotate(-90 46.7 186.8)">1</text>
<text x="70.9" y="186.8" transform="rotate(-90 70.9 186.8)">8</text>
<text x="73.4" y="186.8" transform="rotate(-90 73.4 186.8)">7</text>
<text x="75.9" y="186.8" transform="rotate(-90 75.9 186.8)">6</text>
<text x="78.5" y="186.8" transform="rotate(-90 78.5 186.8)">5</text>
<text x="81" y="186.8" transform="rotate(-90 81 186.8)">4</text>
<text x="83.6" y="186.8" transform="rotate(-90 83.6 186.8)">3</text>
<text x="86.1" y="186.8" transform="rotate(-90 86.1 186.8)">2</text>
<text x="88.6" y="186.8" transform="rotate(-90 88.6 186.8)">1</text>
<text x="109" y="186.8" transform="rotate(-90 109 186.8)">8</text>
<text x="111.5" y="186.8" transform="rotate(-90 111.5 186.8)">7</text>
<text x="114" y="186.8" transform="rotate(-90 114 186.8)">6</text>
<text x="116.6" y="186.8" transform="rotate(-90 116.6 186.8)">5</text>
<text x="119.1" y="186.8" transform="rotate(-90 119.1 186.8)">4</text>
<text x="121.7" y="186.8" transform="rotate(-90 121.7 186.8)">3</text>
<text x="124.2" y="186.8" transform="rotate(-90 124.2 186.8)">2</text>
<text x="126.7" y="186.8" transform="rotate(-90 126.7 186.8)">1</text>
</g>
<g font-size="1.7" fill="#0f0f0f">
<text x="71.1" y="35.2">+5V</text>
<text x="95.2" y="35.2">CS_3.3V</text>
<text x="71.1" y="40.3">CS_5.0V</text>
<text x="71.1" y="37.8">3.3V</text>
<text x="50.8" y="45.4">GNDREF</text>
<text x="71.1" y="42.8">RST_5.0V</text>
<text x="71.1" y="45.4">DC/SA0_5.0V</text>
<text x="102.9" y="42.8">RST_3.3V</text>
<text x="109.2" y="50.5">DC/SA0_3.3V</text>
<text x="221" y="53">CS_3.3V</text>
<text x="221" y="55.5">RST_3.3V</text>
<text x="221" y="58.1">DC/SA0_3.3V</text>
<text x="214.6" y="65.7">D0/SCLK/SCK_3.3V</text>
<text x="213.4" y="68.2">D1/MOSI/SDA1_3.3V</text>
<text x="171.1" y="77.1">D1/MOSI/SDA1_3.3V</text>
<text x="36.8" y="82.2">TX1</text>
<text x="103.7" y="78.4">D1/MOSI/SDA_5.0V</text>
<text x="29.2" y="87.3">D1/MOSI/SDA_5.0V</text>
<text x="29.2" y="89.8">D0/SCLK/SCK_5.0V</text>
<text x="36.8" y="84.7">RX1</text>
<text x="171.9" y="86">D0/SCLK/SCK_3.3V</text>
<text x="38.1" y="92.4">RST_5.0V</text>
<text x="104.6" y="92.4">D0/SCLK/SCK_5.0V</text>
<text x="36.8" y="107.6">RX2</text>
<text x="36.8" y="105.1">TX2</text>
<text x="36.8" y="130.5">RX3</text>
<text x="36.8" y="127.9">TX3</text>
<text x="44.1" y="170.2" transform="rotate(-90 44.1 170.2)">TX1</text>
<text x="46.6" y="170.2" transform="rotate(-90 46.6 170.2)">RX1</text>
<text x="86" y="170.2" transform="rotate(-90 86 170.2)">TX2</text>
<text x="88.6" y="170.2" transform="rotate(-90 88.6 170.2)">RX2</text>
<text x="124.1" y="170.2" transform="rotate(-90 124.1 170.2)">TX3</text>
<text x="126.7" y="170.2" transform="rotate(-90 126.7 170.2)">RX3</text>
</g>
<g font-size="1.1" fill="#840000">
<text x="149.4" y="74.6" transform="rotate(-90 149.4 74.6)">G</text>
<text x="139.3" y="83.5" transform="rotate(-90 139.3 83.5)">G</text>
<text x="144.3" y="79" transform="rotate(-90 144.3 79)">D</text>
<text x="151.3" y="79" transform="rotate(-90 151.3 79)">S</text>
<text x="134.2" y="87.9" transform="rotate(-90 134.2 87.9)">D</text>
<text x="141.2" y="87.9" transform="rotate(-90 141.2 87.9)">S</text>
</g>
</svg>
